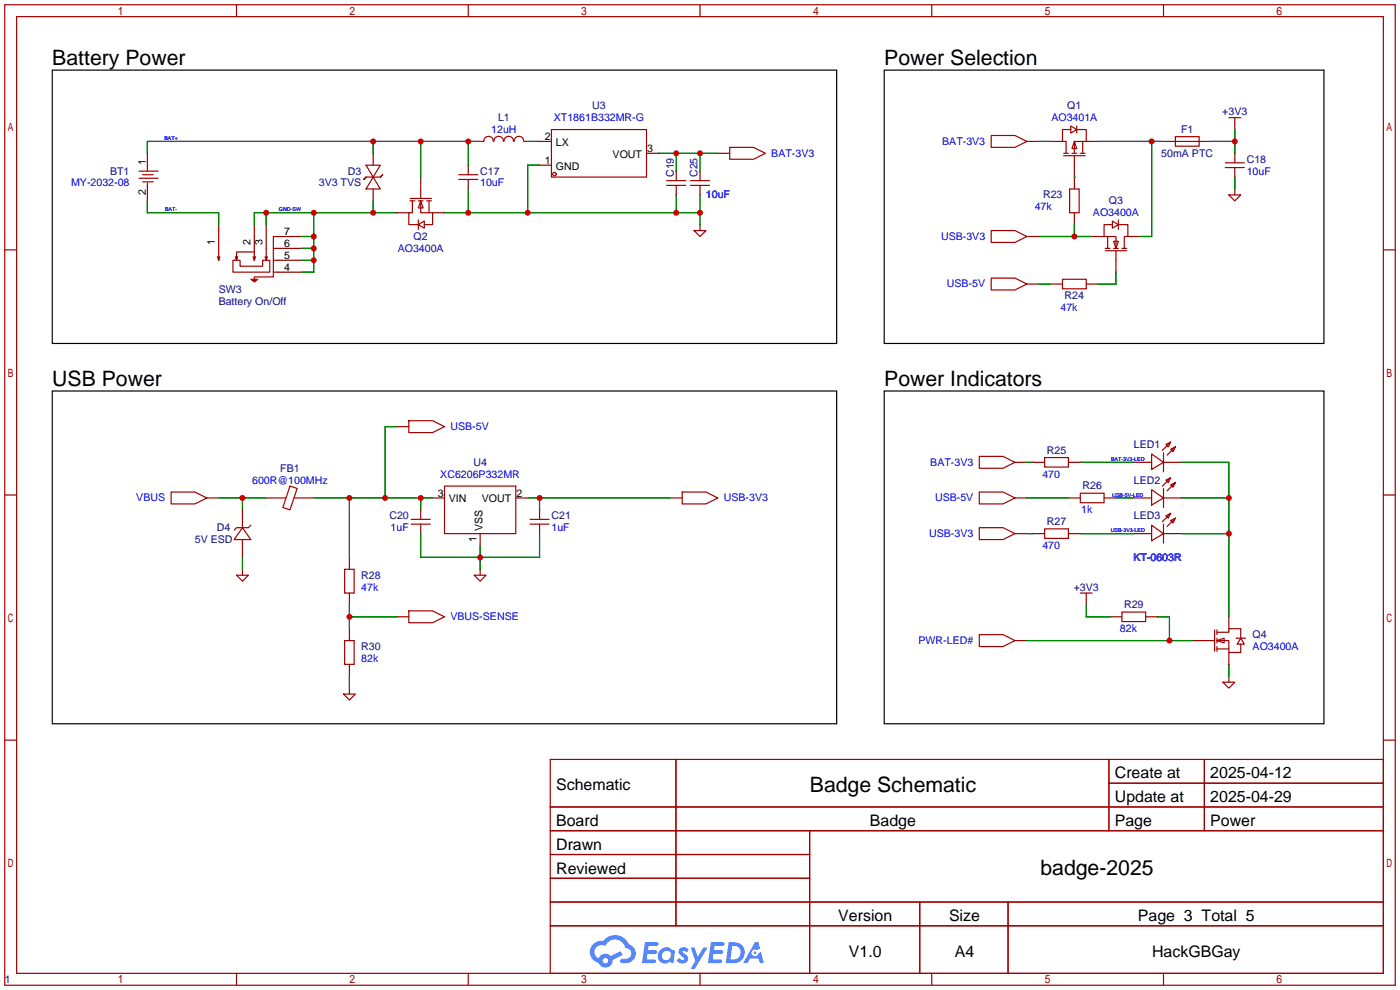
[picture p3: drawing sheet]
<svg xmlns="http://www.w3.org/2000/svg" width="299mm" height="212mm" viewBox="0 0 299 212" stroke-linecap="round" stroke-linejoin="round" font-family="sans-serif">
<g fill="none" stroke="#a10000" stroke-width=".25">
<path d="M1 1h297.2v209.6h-297.2zM3.6 3.6h292.1v204.4h-292.1zM50.5 1v2.6M100.1 1v2.6M149.6 1v2.6M199.1 1v2.6M248.7 1v2.6M1 53.4h2.6M295.7 53.4h2.5M1 105.8h2.6M295.7 105.8h2.5M1 158.2h2.6"/>
<path d="M295.7 158.2h2.5M117.6 162.3h178.1v45.7h-178.1zM117.6 172.5h178.1M117.6 177.5h178.1M144.5 162.3v35.6M173 177.5v30.5M237 162.3v15.2M237 167.4h58.7M257.4 162.3v15.2M117.6 182.6h55.4M117.6 192.8h178.1M117.6 187.7h55.4"/>
<path d="M117.6 197.9h178.1M196.6 192.8v15.2M215.4 192.8v15.2M50.5 208v2.6M100.1 208v2.6M149.6 208v2.6M199.1 208v2.6M248.7 208v2.6"/>
</g>
<g fill="#5487ff">
<path d="M145.3 202.7a1.3 1.3 0 0 1 1.9 .3l-.4 .6a.54 .54 0 0 0-.9-.2l.1 .2a1.34 1.34 0 0 1 .9 1.8 1.47 1.47 0 0 1-2.3-.1l.5-.6 .8 .5a.31 .31 0 0 0 .4-.3 .31 .31 0 0 0-.3-.4 1.12 1.12 0 0 1-.7-1.8z"/>
<path d="M147.6 202.5h.9l.6 2 1.2-2h.9l-2.7 4.6h-.9l1-1.7z"/>
<path d="M137.8 201.4h1.7a1.31 1.31 0 0 1 1.2 .2 .4 .4 0 0 1-.3 .5l-1.8 .1-.1 .9h1.6a.4 .4 0 0 1 .4 .4 .4 .4 0 0 1-.5 .4h-1.6l-.2 1.2h1.4a.46 .46 0 0 1 .5 0 .46 .46 0 0 1 .1 .5l-.4 .2h-2.6z"/>
<path d="M151.9 201.4h1.7a1.32 1.32 0 0 1 1.2 .2 .39 .39 0 0 1-.3 .5l-1.8 .1-.1 .9h1.6a.4 .4 0 0 1 .4 .4 .4 .4 0 0 1-.4 .4h-1.7l-.2 1.2h1.4a.46 .46 0 0 1 .5 0 .46 .46 0 0 1 .1 .5l-.4 .2h-2.6z"/>
<path d="M161.3 201.4h.8l.3 1.3-.6 .4a.75 .75 0 0 0-1.1 .3 .75 .75 0 0 0 .5 1 .75 .75 0 0 0 .9-.7l.5-.2 .6 2.3h-.8l-.3-.9h-1.8l-.5 .9h-1z"/>
<path d="M155.7 201.4l-.6 4.4h1.5a2.27 2.27 0 0 0 2.6-2.2 2.27 2.27 0 0 0-2.7-2.2zM156.5 202.1a1.5 1.5 0 0 1 1.8 1.6 1.5 1.5 0 0 1-1.9 1.4h-.3z"/>
<path d="M141.2 203a1.6 1.6 0 0 0-.3 2.3 1.6 1.6 0 0 0 2.3 .2l.7 .3 .3-2.4-.1-.3-.5-.1a1.58 1.58 0 0 0-2.4 0zM141.8 203.5a.98 .98 0 0 1 1.6 .4 .98 .98 0 0 1-1.1 1.3 .94 .94 0 0 1-.9-.7 .94 .94 0 0 1 .4-1z"/>
<path d="M126.8 201.8a2.37 2.37 0 0 0 1.1 4 1.54 1.54 0 0 0 1.8 1 1.54 1.54 0 0 0 1.2-1.6l2.2-1.1-.5-.8-2 1a1.57 1.57 0 0 0-2.7 .5 1.5 1.5 0 0 1-.7-2.1 1.5 1.5 0 0 1 2.2-.5 2.23 2.23 0 0 1 2.3-1.4 2.23 2.23 0 0 1 2 1.8 1.16 1.16 0 0 1 1.2 1.1 1.16 1.16 0 0 1-1.1 1.2h-.7a.47 .47 0 0 0-.5 .4 .47 .47 0 0 0 .4 .5 2.17 2.17 0 0 0 2.5-.9 2.17 2.17 0 0 0-.3-2.7l-.8-.4a3.2 3.2 0 0 0-5.5-.7l-1.1 .1zM128.8 205.3a.6 .6 0 0 1 1.2 0 .6 .6 0 0 1-1.2 0z"/>
<circle cx="161.4" cy="203.6" r=".28"/>
</g>
<g fill="none" stroke="#a10000" stroke-width=".25">
<path d="M29.7 38.1h4.1M29.7 36.6h4.1M30.5 38.9h2.3M30.5 37.3h2.3M78.2 37.8l-.5 .6 .5-.6M78.2 35.3h3.1l-1.5 2.5zM78.2 37.8h3.1M79.8 37.8l1.5 2.6h-3.1zM81.3 37.8l.5-.5-.5 .5M98 37.3h4.1M98 38.4h4.1M103.4 30.2a1.01 1.01 0 0 1 1-1.1 1.01 1.01 0 0 1 1 1.1"/>
<path d="M105.6 30.2a1.01 1.01 0 0 1 1-1.1 1.01 1.01 0 0 1 1 1.1M107.7 30.2a1.01 1.01 0 0 1 1-1.1 1.01 1.01 0 0 1 1 1.1M109.9 30.2a1.01 1.01 0 0 1 1-1.1 1.01 1.01 0 0 1 1 1.1M117.9 27.7h20.3v10.1h-20.3zM142.5 39.6h4.1M142.5 38.6h4.1M147.6 39.6h4M147.6 38.6h4M156 31.5h5l2.6 1.3-2.6 1.2h-5zM211.8 29h5.1l2.6 1.2-2.6 1.3h-5.1zM227.3 33.3h4.6M227.3 32.8h1"/>
<path d="M228.9 26.9l1.2 .8-1.2 .7zM228.9 27.7h-1.8v2.5h.7v2.6M229.1 32.8h1M229.6 30.2l.5 1.6h-1zM229.6 33.3v2M230.1 27.7h2.1v2.5h-2.6v2.6M230.1 26.9v1.5M230.9 32.8h1M231.4 30.2v2.6M251.2 29.2h5.1v2h-5.1zM251.2 30.2h5.1M261.9 35.8h4"/>
<path d="M261.9 34.8h4M262.6 25.1h2.6M263.9 25.1v1.3M46.5 54.9l.2 .7M46.7 53.1v2.5M47 54.9l-.3 .7M49.8 55.6h1.5v1.3h4.8v-1.3h1.6v2.6h-7.9zM50.3 54.9l.2 .7M53.6 59.7h1.5M53.8 59.9h1.1M54.1 54.9l.3 .7M54.4 53.8h-3.9v1.8l.3-.7"/>
<path d="M54.4 53.1v2.5M54.6 54.9l-.2 .7M56.6 54.9l.3 .7M56.9 53.1v2.5l.2-.7M58.4 53.1h1M58.4 55.6h1M59.4 58.2h-1v1h-4v.5M59.4 50.5h-1v7.7M87.6 42.9h1M87.6 42.4h4.6M88.1 42.9v2.6h-.7v2.5h2M89.4 47v2"/>
<path d="M89.4 48l1.3-.8v1.6zM89.4 42.9h1M89.9 42.9v2.6h2.6v2.5h-1.8M89.9 42.9l.5 1.5h-1zM89.9 40.4v2M91.2 42.9h1M91.7 42.9v2.6M148.3 49.3h2.6l-1.3 1.2zM211.8 49.3h5.1l2.6 1.2-2.6 1.3h-5.1zM211.8 59.4h5.1l2.6 1.3-2.6 1.3h-5.1zM227.1 59.7h5.1v2h-5.1zM228.6 40.4h2v5.1h-2z"/>
<path d="M236.2 53.1h1M236.2 53.6h4.6M236.7 50.5v2.6M237.7 48h-1.7v2.5h2.5v2.6M237.7 47.2l1.3 .8-1.3 .8zM238 51.6h1l-.5 1.5zM238 53.1h1M238.5 53.6v2M239 47v2M239 48h2v2.5h-.7v2.6M239.8 53.1h1M262.6 41.7h2.6l-1.3 1.2z"/>
<path d="M54.1 60.2h.5M87.4 89.9h5.1l2.5 1.3-2.5 1.3h-5.1zM209.3 97.5h5.1l2.5 1.3-2.5 1.3h-5.1zM223.3 97.8h5v2h-5zM246.1 97l2.6 1.8-2.6 1.5zM248.7 96.8v4M249.2 95l1-.5-.5 1zM250.2 96l1-.5-.5 1zM250.2 94.5l-1.8 1.8M251.2 95.5l-1.8 1.8M36.6 105.2h5.1l2.5 1.2-2.5 1.3h-5.1zM51.8 112.8l1.8 2.5h-3.6z"/>
<path d="M51.8 111.5v1.3M51.8 115.3v1.3M53.6 112.3l-.5 .5h-2.6l-.5 .5M62 103.9l1.5 .5-1.5 4.6-1.5-.5zM87.9 112h4M87.9 111h4M95 103.9h15.2v10.1h-15.2zM113.3 112h4M113.3 111h4M145.8 105.2h5.1l2.5 1.2-2.5 1.3h-5.1zM209.3 112.8h5.1l2.5 1.2-2.5 1.3h-5.1zM209.3 105.2h5.1l2.5 1.2-2.5 1.3h-5.1z"/>
<path d="M223.3 113h5v2.1h-5zM230.9 105.4h5.1v2h-5.1zM246.1 104.6l2.6 1.8-2.6 1.5zM246.1 112.3l2.6 1.7-2.6 1.6zM248.7 104.4v4.1M248.7 112v4.1M249.2 102.6l1-.5-.5 1zM249.2 110.2l1-.5-.5 1zM250.2 103.6l1-.5-.5 1zM250.2 111.3l1-.6-.5 1.1zM250.2 102.1l-1.8 1.8M250.2 109.7l-1.8 1.8"/>
<path d="M251.2 103.1l-1.8 1.8M251.2 110.7l-1.8 1.8M50.5 122.9h2.6l-1.3 1.3zM73.7 121.7h2v5h-2zM73.7 136.9h2v5.1h-2zM87.4 130.6h5.1l2.5 1.2-2.5 1.3h-5.1zM101.3 122.9h2.6l-1.3 1.3zM209.3 135.6h5.1l2.5 1.3-2.5 1.3h-5.1zM230.9 126.7h2.5M232.2 126.7v1.3M239.8 130.8h5.1v2h-5.1zM257.6 136.9h2"/>
<path d="M259.6 134.6v4.6M260.1 136.9h2.5v2.5h2.6v-1.7M260.1 135.1h2.5v-.7h2.6v2M260.1 136.9l1.5-.5v1zM260.1 134.6v1M260.1 136.4v1M260.1 138.2v1M260.1 138.7h2.5M264.2 136.4h2M265.2 136.4l.7 1.3h-1.5zM73.4 148.3h2.5l-1.2 1.3zM261.4 145.8h2.5l-1.3 1.3z"/>
<circle cx="118.5" cy="37.2" r=".38"/>
</g>
<g fill="none" stroke="#870000" stroke-width=".25">
<path d="M31.5 32.8v3.8M31.5 39.1v3.8M79.8 32.8v2.5M89.9 37.8v2.6M100.1 35.3v2M100.1 38.4v2M102.6 30.2h.8M112 30.2h.8M115.3 30.2h2.6M115.3 35.3h2.6M138.2 32.8h2.5M144.5 36.6v2"/>
<path d="M144.5 39.6v2.1M149.6 36.6v2M149.6 39.6v2.1M153.4 32.8h2.6M219.5 30.2h2.5M224.5 30.2h2.6M229.6 35.3v5.1M232.2 30.2h2.5M248.7 30.2h2.5M256.3 30.2h2.5M263.9 26.4v1.3M263.9 32.8v2"/>
<path d="M263.9 35.8v2M46.7 48v5.1M54.4 48v5.1M56.9 48v5.1M59.4 50.5h5.1M59.4 58.2h5.1M59.4 55.6h5.1M59.4 53.1h5.1M79.8 40.4v2.5M84.8 45.5h2.6M92.5 45.5h2.5M149.6 48v1.3"/>
<path d="M219.5 50.5h2.5M229.6 45.5v2.5M233.4 50.5h2.6M238.5 55.6v2.6M241 50.5h2.6M263.9 40.4v1.3M219.5 60.7h2.5M224.5 60.7h2.6M232.2 60.7h2.5M84.8 91.2h2.6M216.9 98.8h2.6M220.7 98.8h2.6"/>
<path d="M228.3 98.8h2.6M242.3 98.8h3.8M248.7 98.8h3.8M44.2 106.4h2.5M51.8 109v2.5M51.8 116.6v2.5M56.9 106.4h4.2M62.9 106.4h4.2M74.7 119.1v2.6M89.9 109v2M89.9 112v2M92.5 106.4h2.5"/>
<path d="M102.6 114v2.6M110.2 106.4h2.6M115.3 109v2M115.3 112v2M143.3 106.4h2.5M216.9 106.4h2.6M216.9 114h2.6M220.7 114h2.6M228.3 106.4h2.6M228.3 114h2.6M236 106.4h2.5M242.3 106.4h3.8"/>
<path d="M242.3 114h3.8M248.7 106.4h3.8M248.7 114h3.8M51.8 121.7v1.2M74.7 126.7v2.6M74.7 134.4v2.5M84.8 131.8h2.6M102.6 121.7v1.2M216.9 136.9h2.6M232.2 128v1.3M237.2 131.8h2.6M244.9 131.8h2.5"/>
<path d="M255 136.9h2.6M262.6 131.8v2.6M262.6 139.4v2.6M74.7 142v2.5M74.7 147.1v1.2M262.6 144.5v1.3"/>
</g>
<g fill="none" stroke="#008700" stroke-width=".25">
<path d="M79.8 30.2v2.6M89.9 30.2v7.6M100.1 30.2v5.1M102.6 30.2h-71.1v2.6M112.8 30.2h2.5M115.3 35.3h-2.5v10.2M140.7 32.8h12.7M144.5 32.8v3.8M149.6 32.8v3.8M222 30.2h2.5M229.6 37.8h.1M234.7 30.2h14"/>
<path d="M246.1 30.2v20.3h-2.5M258.8 30.2h5.1M263.9 27.7v5.1M263.9 37.8v2.6M31.5 42.9v2.6h15.2v2.5M56.9 45.5v2.5M64.5 50.5h2.6M64.5 53.1h2.6M64.5 55.6h2.6M67.1 45.5v12.7h-2.6M79.8 42.9v2.6M84.8 45.5h-30.4v2.5"/>
<path d="M95 45.5h54.6M100.1 40.4v5.1M144.5 41.7v3.8M149.6 41.7v6.3M222 50.5h11.4M229.6 48v2.5M238.5 58.2v2.5h-3.8M222 60.7h2.5M84.8 91.2h-2.5v15.2M219.5 98.8h1.2M230.9 98.8h11.4M252.5 98.8h10.1v33"/>
<path d="M46.7 106.4h10.2M51.8 106.4v2.6M51.8 119.1v2.6M67.1 106.4h25.4M74.7 106.4v12.7M89.9 106.4v2.6M89.9 114v5.1h25.4v-5.1M102.6 116.6v5.1M112.8 106.4h30.5M115.3 106.4v2.6M219.5 106.4h8.8M219.5 114h1.2"/>
<path d="M230.9 114h11.4M238.5 106.4h3.8M252.5 106.4h10.1M252.5 114h10.1M74.7 129.3v5.1M74.7 131.8h10.1M219.5 136.9h35.5M232.2 129.3v2.5h5M247.4 131.8h2.5v5.1M74.7 144.5v2.6M262.6 142v2.5"/>
</g>
<path d="M11.2 15h167.6v58.4h-167.6zM189 15h94v58.4h-94zM11.2 83.6h167.6v71.1h-167.6zM189 83.6h94v71.1h-94z" fill="none" stroke="#000" stroke-width=".25"/>
<g fill="#c00">
<circle cx="263.9" cy="30.2" r=".63"/>
<circle cx="229.6" cy="50.5" r=".63"/>
<circle cx="100.1" cy="30.2" r=".63"/>
<circle cx="89.9" cy="30.2" r=".63"/>
<circle cx="79.8" cy="30.2" r=".63"/>
<circle cx="144.5" cy="32.8" r=".63"/>
<circle cx="149.6" cy="32.8" r=".63"/>
<circle cx="100.1" cy="45.5" r=".63"/>
<circle cx="112.8" cy="45.5" r=".63"/>
<circle cx="144.5" cy="45.5" r=".63"/>
<circle cx="149.6" cy="45.5" r=".63"/>
<circle cx="102.6" cy="119.1" r=".63"/>
<circle cx="115.3" cy="106.4" r=".63"/>
<circle cx="89.9" cy="106.4" r=".63"/>
<circle cx="82.3" cy="106.4" r=".63"/>
<circle cx="74.7" cy="106.4" r=".63"/>
<circle cx="74.7" cy="131.8" r=".63"/>
<circle cx="51.8" cy="106.4" r=".63"/>
<circle cx="79.8" cy="45.5" r=".63"/>
<circle cx="67.1" cy="45.5" r=".63"/>
<circle cx="67.1" cy="50.5" r=".63"/>
<circle cx="67.1" cy="53.1" r=".63"/>
<circle cx="67.1" cy="55.6" r=".63"/>
<circle cx="56.9" cy="45.5" r=".63"/>
<circle cx="249.9" cy="136.9" r=".63"/>
<circle cx="262.6" cy="114" r=".63"/>
<circle cx="262.6" cy="106.4" r=".63"/>
<circle cx="246.1" cy="30.2" r=".63"/>
</g>
<g font-size="4.5">
<text x="11.2" y="13.9">Battery Power</text>
<text x="189" y="13.9">Power Selection</text>
<text x="11.2" y="82.5">USB Power</text>
<text x="189" y="82.5">Power Indicators</text>
<text x="173.1" y="169.2">Badge Schematic</text>
<text x="222.4" y="187">badge-2025</text>
</g>
<g font-size="3.4">
<text x="238.3" y="166.4">Create at</text>
<text x="258.7" y="166.4">2025-04-12</text>
<text x="118.9" y="168.9">Schematic</text>
<text x="238.3" y="171.4">Update at</text>
<text x="258.7" y="171.4">2025-04-29</text>
<text x="118.9" y="176.5">Board</text>
<text x="185.9" y="176.5">Badge</text>
<text x="238.3" y="176.5">Page</text>
<text x="258.7" y="176.5">Power</text>
<text x="118.9" y="181.6">Drawn</text>
<text x="118.9" y="186.7">Reviewed</text>
<text x="179.2" y="196.8">Version</text>
<text x="202.8" y="196.8">Size</text>
<text x="243.2" y="196.8">Page 3 Total 5</text>
<text x="181.4" y="204.5">V1.0</text>
<text x="204.1" y="204.5">A4</text>
<text x="246.2" y="204.5">HackGBGay</text>
</g>
<g font-size="2.3" fill="#000080">
<text x="126.6" y="23.3">U3</text>
<text x="228.1" y="23.3">Q1</text>
<text x="106.4" y="25.9">L1</text>
<text x="252.4" y="28.4">F1</text>
<text x="261.2" y="24.6">+3V3</text>
<text x="248.2" y="33.5">50mA PTC</text>
<text x="266.4" y="34.8">C18</text>
<text x="23.5" y="37.3">BT1</text>
<text x="68.1" y="39.8">3V3 TVS</text>
<text x="74.3" y="37.3">D3</text>
<text x="102.6" y="37.3">C17</text>
<text x="144" y="37.8" transform="rotate(-90 144 37.8)">C19</text>
<text x="149.1" y="37.8" transform="rotate(-90 149.1 37.8)">C25</text>
<text x="222.9" y="42.4">R23</text>
<text x="237" y="43.7">Q3</text>
<text x="88.4" y="51.3">Q2</text>
<text x="46.7" y="62.7">SW3</text>
<text x="46.7" y="65.2">Battery On/Off</text>
<text x="227.5" y="64">R24</text>
<text x="242.3" y="95.7">LED1</text>
<text x="59.9" y="100.8">FB1</text>
<text x="101.2" y="99.5">U4</text>
<text x="223.7" y="97">R25</text>
<text x="231.3" y="104.6">R26</text>
<text x="242.3" y="103.3">LED2</text>
<text x="46.4" y="113.5">D4</text>
<text x="83.2" y="111">C20</text>
<text x="117.9" y="111">C21</text>
<text x="223.7" y="112.2">R27</text>
<text x="242.3" y="111">LED3</text>
<text x="41.7" y="116">5V ESD</text>
<text x="77.2" y="123.7">R28</text>
<text x="229.5" y="126.2">+3V3</text>
<text x="240.2" y="130">R29</text>
<text x="267.7" y="136.4">Q4</text>
<text x="77.2" y="138.9">R30</text>
<text x="1" y="210">1</text>
</g>
<g font-size="2.3" fill="#00f">
<text x="105" y="28.4">12uH</text>
<text x="118.4" y="25.9">XT1861B332MR-G</text>
<text x="224.7" y="25.9">AO3401A</text>
<text x="164.8" y="33.5">BAT-3V3</text>
<text x="201.4" y="31">BAT-3V3</text>
<text x="15.2" y="39.8">MY-2032-08</text>
<text x="102.6" y="39.8">10uF</text>
<text x="266.4" y="37.3">10uF</text>
<text x="150.9" y="42.4">10uF</text>
<text x="221.2" y="44.9">47k</text>
<text x="233.6" y="46.2">AO3400A</text>
<text x="85" y="53.8">AO3400A</text>
<text x="201.1" y="51.3">USB-3V3</text>
<text x="202.4" y="61.4">USB-5V</text>
<text x="226.7" y="66.5">47k</text>
<text x="96.3" y="91.9">USB-5V</text>
<text x="198.8" y="99.5">BAT-3V3</text>
<text x="29.1" y="107.2">VBUS</text>
<text x="53.9" y="103.3">600R@100MHz</text>
<text x="94.1" y="102.1">XC6206P332MR</text>
<text x="154.7" y="107.2">USB-3V3</text>
<text x="199.8" y="107.2">USB-5V</text>
<text x="222.8" y="102.1">470</text>
<text x="83.5" y="113.5">1uF</text>
<text x="117.9" y="113.5">1uF</text>
<text x="231.1" y="109.7">1k</text>
<text x="198.6" y="114.8">USB-3V3</text>
<text x="222.8" y="117.3">470</text>
<text x="242.2" y="119.9">KT-0603R</text>
<text x="77.2" y="126.2">47k</text>
<text x="96.3" y="132.6">VBUS-SENSE</text>
<text x="196.3" y="137.6">PWR-LED#</text>
<text x="239.4" y="135.1">82k</text>
<text x="77.2" y="141.4">82k</text>
<text x="267.7" y="138.9">AO3400A</text>
</g>
<g font-size="2.3">
<text x="116.5" y="29.9">2</text>
<text x="31.2" y="35.3" transform="rotate(-90 31.2 35.3)">1</text>
<text x="116.5" y="35">1</text>
<text x="118.8" y="31.2">LX</text>
<text x="130.9" y="33.7">VOUT</text>
<text x="138.3" y="32.5">3</text>
<text x="31.2" y="41.6" transform="rotate(-90 31.2 41.6)">2</text>
<text x="118.8" y="36.3">GND</text>
<text x="45.9" y="52.3" transform="rotate(-90 45.9 52.3)">1</text>
<text x="53.6" y="52.3" transform="rotate(-90 53.6 52.3)">2</text>
<text x="56.1" y="52.3" transform="rotate(-90 56.1 52.3)">3</text>
<text x="60.7" y="52.8">6</text>
<text x="60.7" y="50.2">7</text>
<text x="60.7" y="57.9">4</text>
<text x="60.7" y="55.3">5</text>
<text x="93.6" y="106.1">3</text>
<text x="95.9" y="107.4">VIN</text>
<text x="103" y="107.4">VOUT</text>
<text x="110.4" y="106.1">2</text>
<text x="103.1" y="113.6" transform="rotate(-90 103.1 113.6)">VSS</text>
<text x="101.8" y="115.9" transform="rotate(-90 101.8 115.9)">1</text>
</g>
<g font-size="1.1" fill="#00f">
<text x="35.1" y="30">BAT+</text>
<text x="35.3" y="45.2">BAT-</text>
<text x="59.6" y="45.2">GND-SW</text>
<text x="237.5" y="98.5">BAT-3V3-LED</text>
<text x="237.7" y="106.2">USB-5V-LED</text>
<text x="237.4" y="113.8">USB-3V3-LED</text>
</g>
</svg>
